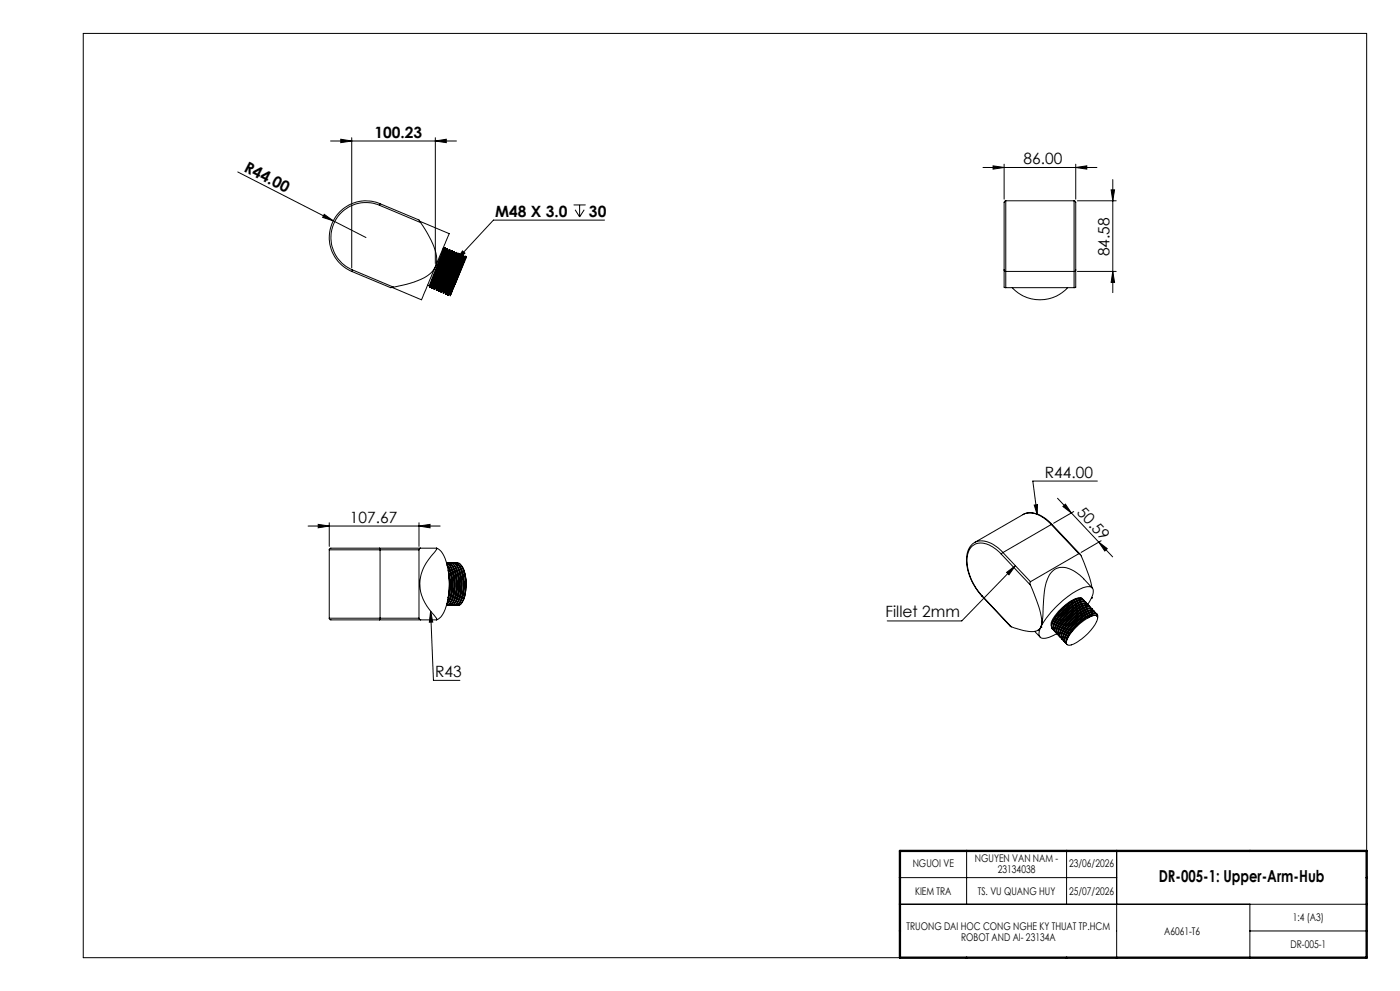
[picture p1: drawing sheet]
<svg xmlns="http://www.w3.org/2000/svg" width="420mm" height="297mm" viewBox="0 0 420 297" stroke-linecap="round" stroke-linejoin="round" font-family="sans-serif">
<g fill="none" stroke="#000" stroke-width=".3">
<path d="M25 10h385v277h-385zM71.3 51.5l38.5 19.7M99.2 42.3h37.7M102.2 41.7l3.3 .6-3.3 .5zM105.5 41.3v39M130.6 42.3l3.3-.6v1.1zM130.6 41.3v37.7M294.9 50.2h34.2M297.9 49.7l3.3 .5-3.3 .5zM301.2 49.2v10.5M322.7 50.2l3.3-.5v1zM322.7 49.2v10.5"/>
<path d="M333.3 56.9h1.1l-.6 3.3zM333.8 53.8v33.9M97.3 64.2l2.7 2-3.2-1zM113.8 61.5a10.5 10.5 0 0 0-13.7 5.6 10.5 10.5 0 0 0 5.6 13.8M113.8 61.5l12.4 5.2M114 61.1l-.2 .4M114 61.1l11.7 4.8 .5 .8M114 61.1a11 11 0 0 0-14.4 5.9 11 11 0 0 0 5.9 14.3M125.9 66.3l8.9 3.7-4.2 9.9M126.2 66.7a24.8 24.8 0 0 1 4.8 10.9l-.4 2.3M130.6 80l-4.2 9.8-8.7-3.7M130.6 80a9.9 9.9 0 0 1-6.5 4.6l-6 1.5"/>
<path d="M130.6 79.9v.1M132.9 74.4l.2 .1M133.1 74.5l-4.3 11.2M133.5 74.2h.1M133.5 74.2l-.4 .3M133.5 74.2l-4.6 11.9M133.6 74.2v.5M133.6 74.2l-4.7 12M133.8 74.8l-.2-.1-4.3 11.2M133.8 74.8l-4.3 11.2M134.2 74.5h.1M134.2 74.5l-.4 .3"/>
<path d="M134.2 74.5l-4.7 11.9M134.2 74.5l.3 .5M134.2 74.5l-4.6 12M134.3 75l-4.3 11.2M134.5 75l-4.3 11.3M134.8 74.8l-.3 .2M134.8 74.8l-4.6 11.9M134.9 74.8h.1M135 75.3l-.1-.5-4.5 11.9M135 75.3l-4.3 11.2M135 75.3h.2M135.2 75.3l-4.3 11.2"/>
<path d="M135.5 75.1h.1M135.5 75.1l-.4 .2M135.5 75.1l-4.6 11.9M135.6 75.1l.1 .5M135.6 75.1l-4.6 11.9M135.7 75.6l-4.3 11.2M135.7 75.6h.2M135.9 75.6l-4.3 11.2M136.2 75.3l-4.6 12M136.3 75.4l-.4 .2M136.3 75.4l.1 .4M136.3 75.4l-4.6 11.9"/>
<path d="M136.4 75.8l-4.3 11.3M136.4 75.8l.2 .1M136.6 75.9l-4.3 11.2M136.9 75.6l.1 .1M136.9 75.6l-.3 .3M136.9 75.6l-4.6 12M137 75.7l.2 .5M137 75.7l-4.6 11.9M137.1 76.2l-4.3 11.1M137.2 76.2l-4.2 11.2M137.6 75.9l-4.6 12M137.7 75.9l-.5 .3"/>
<path d="M137.7 75.9l.1 .5M137.7 75.9l-4.6 12M137.8 76.4l-4.3 11.2M137.8 76.4l.1 .1M137.9 76.5l-4.3 11.2M138.3 76.2l-.4 .3M138.3 76.2l-4.6 12M138.3 76.2h.1M138.5 76.7l-.1-.4-4.6 11.9M138.5 76.7l-4.3 11.2M138.5 76.7l.1 .1M138.6 76.8l-3.7 9.5a2.44 2.44 0 0 0-.5 2.2h.1"/>
<path d="M138.7 75.2l.8 .7-2.6 2.1zM139 76.5h.1M139 76.5l-.4 .3M139 76.5l-4.6 11.9M139.1 76.5v.5M139.1 76.5l-4.6 12M139.1 77l-4.2 11.2M139.1 77l.2 .1M139.3 77.1l-4.3 11.2M139.7 76.8h.1M139.7 76.8l-.4 .3M139.7 76.8l-4.5 11.5"/>
<path d="M139.8 76.8v.5l-3.2 7.8M139.8 76.8l-3.2 8.3M172.1 61.4h3.6M172.5 62.9l1.4 2.1M173.9 61.4v3.6M175.3 62.9l-1.4 2.1M181.4 66h-33.4l-11.1 12M301.7 60.2l-.3 .1a4.9 4.9 0 0 0-.2 2.9v17.7M301.7 60.2v21.1M301.7 60.2h20.5M322.2 60.2l.3 .1a4.9 4.9 0 0 1 .2 2.9v17.7M322.2 60.2v21.1"/>
<path d="M323.2 60.2h11.7M105.5 81.3l11.7 4.9 .9-.1M105.7 80.9l-.2 .4M105.7 80.9l12.4 5.2M128.3 85.5l.5 .2M128.8 85.7l.1 .4M128.9 86.1v.1M129.3 85.9l-.4 .3M129.3 85.9l.2 .1M129.5 86v.4M129.5 86.4l.1 .1M130 86.2l-.4 .3"/>
<path d="M130 86.2l.2 .1M130.2 86.3v.4M130.2 86.7h.1M130.7 86.5l-.4 .2M130.7 86.5h.2M130.9 86.5v.5M131.4 86.8l-.5 .2M131.4 86.8l.2 .1M131.6 86.8v.5M131.6 87.3h.1M132.1 87.1l-.4 .2M132.1 87.1l.2 .5"/>
<path d="M132.3 87.6h.1M132.8 87.3l-.4 .3M132.8 87.3l.2 .1M133 87.4v.5M133 87.9h.1M133.5 87.6l-.4 .3M133.5 87.6l.1 .1M133.6 87.7l.1 .5M133.7 88.2h.1M134.2 87.9l-.4 .3M134.2 87.9l.1 .1M134.9 88.2l-.4 .3"/>
<path d="M134.9 88.2l.1 .1M135 88.3l.1 .3 .1-.3M136.6 85.1l-1.4 3.2M301.2 80.9l.5 .4M301.2 80.9v5.2l.5 .1M301.7 81.3h20.5M301.7 81.3v4.9M301.7 86.2h20.5M303.7 86.2a11.3 11.3 0 0 0 16.6 0M322.2 81.3v4.9M322.7 80.9l-.5 .4M322.7 80.9v5.2l-.5 .1"/>
<path d="M323.2 81.3h11.7M333.8 81.3l.6 3.3h-1.1zM92.4 157.7h39.6M95.5 157.2l3.3 .5-3.3 .5zM98.8 156.7v7.1M125.7 157.7l3.3-.5v1zM125.7 156.7v7.1M306.8 154.2a6.5 6.5 0 0 1 7.3 1.6l1.5 1.4M310.3 151.4l1-.2-.2 3zM315.4 157.2a8.7 8.7 0 0 0-7.5-3.4l-15.5 8.8M315.4 157.2l-14.5 8.4M315.4 157.2l8.2 8.7"/>
<path d="M315.6 157.2h-.2M315.6 157.2l8.5 8.9M317.3 149.3l16.5 17.6M318.9 151.8l.7-.7 1.8 2.6zM322.1 153.3l-6 3.5M329.2 144.2h-19.4l1.3 10M98.8 164.8h15.2M98.8 164.8v20.5M113.8 164.3h-12.2a4.1 4.1 0 0 0-2.8 .2v.3M113.8 164.3l.2 .5M113.8 164.3h12.4M114 164.8v20.5"/>
<path d="M114 164.8h11.7M125.7 164.8v20.5M126.2 164.3l-.5 .5M126.2 164.3h4.8M131 164.5v.1a18.5 18.5 0 0 0-4.9 8.6 13.3 13.3 0 0 0 4.4 11.5l.5 1.1M131 164.3l.1 .1a7.3 7.3 0 0 1 3.2 5.6 21.2 21.2 0 0 1-1.8 14.5l-.9 1-.6 .2M131 164.3v.2M134.1 169.3a12.2 12.2 0 0 1 .1 11.6l-.2 .2M134.1 169.4a12.8 12.8 0 0 1 .3 11.1l-.3 .5M134.2 169.4a11 11 0 0 1 1.3 9.3l-1.1 2M134.3 168.6h.1M134.3 168.8a8.5 8.5 0 0 1 2 7.1 6.4 6.4 0 0 1-2 5.5h-.4a3.4 3.4 0 0 0 2.1-3.2 12.2 12.2 0 0 0-1.4-9.1l-.7-.4a2.48 2.48 0 0 1 2.4 2.4 12.6 12.6 0 0 1-.8 9.8l-.6 .5h-.6"/>
<path d="M134.4 170.8a13 13 0 0 1-.1 9.1M134.5 171.8a13.4 13.4 0 0 1-.1 7.4M134.6 172a14.9 14.9 0 0 1-.2 7.1M134.7 172.9a15.8 15.8 0 0 1-.2 5.4M134.7 168.7a2.51 2.51 0 0 1 2.3 2.4 12.6 12.6 0 0 1-.8 9.8l-.6 .5h-.6M134.9 170.8l.1 .3M134.9 169.4a11.2 11.2 0 0 1 .4 11.1l-.2 .2M135 168.6h.1M135 168.8a8.8 8.8 0 0 1 2 7.1 6.3 6.3 0 0 1-2 5.5h-.4M135 171.1a13.3 13.3 0 0 1 0 8.5M135.4 168.7a2.51 2.51 0 0 1 2.3 2.4 12.6 12.6 0 0 1-.8 9.8l-.6 .5h-.6M135.6 170.8a13.4 13.4 0 0 1 .1 8.8"/>
<path d="M135.6 169.4a11 11 0 0 1 1.2 9.3l-1 2M135.6 168.6h.1M135.6 168.8a8.5 8.5 0 0 1 2.1 7.1 6.4 6.4 0 0 1-2 5.5h-.4M136 168.7a2.57 2.57 0 0 1 2.4 2.4 12.6 12.6 0 0 1-.8 9.8l-.6 .5h-.6M136.3 170.8a13.7 13.7 0 0 1 0 8.8M136.3 169.4a11.1 11.1 0 0 1 .2 11.3M136.3 168.6h.1M136.3 168.8a8.8 8.8 0 0 1 2.1 7.1 6.3 6.3 0 0 1-2 5.5h-.4M136.7 168.7a2.51 2.51 0 0 1 2.4 2.4 12.6 12.6 0 0 1-.8 9.8l-.6 .5h-.6M137 170.8a13.4 13.4 0 0 1 .1 8.8M137 169.4a11 11 0 0 1 1.2 9.3l-.4 1.1-.6 .9M137.1 168.6h.1"/>
<path d="M137.1 168.8a8.7 8.7 0 0 1 2 7.1 6.4 6.4 0 0 1-2 5.5h-.4M137.7 170.8a13.4 13.4 0 0 1 .1 8.8M137.7 169.4a11 11 0 0 1 1.2 9.3l-1 2M137.7 168.8a8.5 8.5 0 0 1 2.1 7.1 6.4 6.4 0 0 1-2 5.5h-.4M138.4 170.8l.1 .3M138.5 171.1a13.3 13.3 0 0 1-.1 8.5M138.5 169.6l.6 1 .5 1.6 .2 2.8M139.1 170.8l.5 1.9 .2 2.3M139.8 175l-.3 3.3-.4 1.3M292.4 162.6a6.5 6.5 0 0 0-2.3 7 17.8 17.8 0 0 0 4.5 9.1M292.4 162.6h.1M292.4 162.6a6.5 6.5 0 0 1 7.2 1.7l1.3 1.3"/>
<path d="M294.6 178.7l8.8 9.2M294.6 178.6v.1M294.6 178.6l8.8 9.3M300.4 166.1a7.9 7.9 0 0 0-7.4-3.2 5 5 0 0 0-2.9 5.7 16.6 16.6 0 0 0 4.5 10M300.4 166.1l8.7 9.3M300.9 165.6l-.5 .5M300.9 165.6l8.2 8.7M302 171.6l2.6-2.1-1.9 2.8zM304.6 169.5l-16.1 16.6h-22.3M309.1 175.4l1.1 2.5a24.2 24.2 0 0 1 2.3 9l-.3 1M309.1 174.3v1.1M323.3 179.3a15.3 15.3 0 0 0-7.6 7.4"/>
<path d="M323.6 165.9l.6 .5 1.2 2.7 1.5 4.1 .7 2.9M323.6 165.9l-14.5 8.4M323.7 179.2a12.3 12.3 0 0 0-7.1 5.2l-1.2 2.1v1.1M323.8 179.9a14.9 14.9 0 0 0-7.6 7.3M324.3 179.7a9.3 9.3 0 0 0-5.7 3.7 7.1 7.1 0 0 0-2.7 4.5M324.8 179.5l-.1-.1a3.5 3.5 0 0 0-3.4 1 15.3 15.3 0 0 0-5.9 7.1l.2 .9M324.9 179.7l-.1-.2a3.5 3.5 0 0 0-3.5 1 14.9 14.9 0 0 0-5.8 7.1l.1 .7 .3 .4M325.3 180a1.71 1.71 0 0 0-2.4 .2 15.7 15.7 0 0 0-7 7.8l.3 1M327.4 179.1l.5-1a1.6 1.6 0 0 0-.3-2 1.6 1.6 0 0 0-2-.2 27.4 27.4 0 0 0-13.4 12M327.4 179.1h.1M327.4 179.2h.1M327.4 179.2l-1.1 1.9"/>
<path d="M327.4 179.1v.1M327.7 176.2l-2.6-2.7a9.1 9.1 0 0 0-7.2-3.4 5.6 5.6 0 0 0-4 4.5 57.3 57.3 0 0 0-1.1 10.9l-.6 2.4M329.6 162.5l2.6 1.9-.8 .7zM330.3 162.1l-6 3.5M98.8 185.3v.3a4.1 4.1 0 0 0 2.8 .2h12.2M98.8 185.3h15.2M113.8 185.8h12.4M114 185.3l-.2 .5M114 185.3h11.7M125.7 185.3l.5 .5M126.2 185.8h4.8M129.2 183.2l.8 20.7h8"/>
<path d="M129.2 183.2l.6 3.2-1 .1zM303.4 187.9a16.1 16.1 0 0 0 7.2 1.3 2.34 2.34 0 0 0 1.6-1.2M310.4 189.2l1.6 1.7M312.2 187.9h.1M312.2 188l-.3 .7a1.65 1.65 0 0 0 .9 2.6l2-.3 2.2-1.1M312.2 188h.1M312.2 188l-.8 .9M312.2 187.9v.1M315.6 188.5h.1M324.3 180.4a15.1 15.1 0 0 0-7.6 7.3M324.8 180.9a15.3 15.3 0 0 0-7.7 7.3M324.8 180.3a9.4 9.4 0 0 0-5.7 3.6 7.3 7.3 0 0 0-2.7 4.6"/>
<path d="M325.3 181.4a14.9 14.9 0 0 0-7.7 7.4M325.3 180.8a9.3 9.3 0 0 0-5.8 3.6 7.3 7.3 0 0 0-2.6 4.5M325.4 180.3l-.4-.5a7.3 7.3 0 0 0-5 2.7 10.9 10.9 0 0 0-4 6l.4 .7M325.8 180.5a1.4 1.4 0 0 0-1.8 0 15.5 15.5 0 0 0-7.6 8.1l.3 .9M325.8 182a14.5 14.5 0 0 0-7.7 7.3M325.8 181.3a9.3 9.3 0 0 0-5.8 3.6 7.3 7.3 0 0 0-2.6 4.6M325.9 180.8l-.1-.3a3.6 3.6 0 0 0-3.5 1 14.9 14.9 0 0 0-5.8 7.1v.7l.4 .4M326.2 182.5a15.3 15.3 0 0 0-7.6 7.3M326.2 181a1.81 1.81 0 0 0-2.3 .3 15.7 15.7 0 0 0-7 7.8l.2 .9M326.2 181.8a9.3 9.3 0 0 0-5.7 3.7 7.6 7.6 0 0 0-2.6 4.5M326.4 183.1a15.2 15.2 0 0 0-7.3 7.2M326.4 181.3l-.2-.3a3.6 3.6 0 0 0-3.4 1.1 13.4 13.4 0 0 0-5.9 7.4l.2 .6 .3 .1"/>
<path d="M326.4 185.2a14.4 14.4 0 0 0-6.5 7.4M326.4 185.2l1-.5a1.15 1.15 0 0 1 1.9 .4 12.2 12.2 0 0 1-5.6 6.9 3.9 3.9 0 0 1-3.4 1.3l-.4-.7M326.7 183l-.3 .1M326.7 181.5a2.5 2.5 0 0 0-2.9 .6 15.2 15.2 0 0 0-6.4 7.5l.2 1M326.7 182.3a9.4 9.4 0 0 0-5.7 3.6 7.8 7.8 0 0 0-2.6 4.6M326.9 181.8l-.2-.3a3.4 3.4 0 0 0-3.4 1.1 15.4 15.4 0 0 0-5.8 7 .84 .84 0 0 0 .4 1.1M327.2 182.1v-.1a2.55 2.55 0 0 0-2.9 .6 15.5 15.5 0 0 0-6.4 7.5l.2 1M327.2 183.5a14.9 14.9 0 0 0-7.6 7.3M327.2 182.8a9.3 9.3 0 0 0-5.7 3.7 7.3 7.3 0 0 0-2.6 4.5M327.3 182.3l-.1-.3a3.5 3.5 0 0 0-3.4 1.1 15.3 15.3 0 0 0-5.9 7.1l.1 .6 .4 .5M327.7 182.6a1.77 1.77 0 0 0-2.3 .2 15.4 15.4 0 0 0-7 7.8l.2 1M327.7 184a15.1 15.1 0 0 0-7.6 7.4"/>
<path d="M327.7 183.4a9.3 9.3 0 0 0-5.7 3.6 7.1 7.1 0 0 0-2.6 4.6M327.8 182.9l-.1-.3a3.5 3.5 0 0 0-3.4 1 14.7 14.7 0 0 0-5.9 7.1l.1 .7 .4 .4M328.2 183.1l-.1-.1a3.5 3.5 0 0 0-3.4 1.1 15.3 15.3 0 0 0-5.9 7.1l.3 .9M328.2 183.9a9.4 9.4 0 0 0-5.7 3.6 7.3 7.3 0 0 0-2.6 4.6M328.3 183.4l-.1-.3a3.5 3.5 0 0 0-3.4 1 14.9 14.9 0 0 0-5.9 7.1l.1 .7 .4 .4M328.7 183.6a1.71 1.71 0 0 0-2.3 .3 15.7 15.7 0 0 0-7.1 7.8l.3 .9M328.8 183.9l-.1-.3a3.3 3.3 0 0 0-3.4 1 15.2 15.2 0 0 0-5.9 7.1l.1 .7 .4 .4M329.1 184.6a2.22 2.22 0 0 0-2.7 .6M329.2 184.1a1.81 1.81 0 0 0-2.4 .3 15.7 15.7 0 0 0-7 7.8l.3 .9M329.3 185.1a.89 .89 0 0 0-.2-1.1 .89 .89 0 0 0-1.2 0 15.2 15.2 0 0 0-8 8.3v.3M290 255v16M320 255v16"/>
<path d="M335 255v32M270 263h65M270 271h140M375 271v16M375 279h35"/>
</g>
<path d="M270 255h140v32h-140z" fill="none" stroke="#000" stroke-width=".7"/>
<g fill="#000">
<path d="M97.3 64.2l2.7 2-3.2-1z"/>
<path d="M102.2 41.7l3.3 .6-3.3 .5zM130.6 42.3l3.3-.6v1.1z"/>
<path d="M297.9 49.7l3.3 .5-3.3 .5zM322.7 50.2l3.3-.5v1z"/>
<path d="M138.7 75.2l.8 .7-2.6 2.1zM129.2 183.2l.6 3.2-1 .1zM310.3 151.4l.8 2.8 .2-3zM302 171.6l2.6-2.1-1.9 2.8z"/>
<path d="M333.3 56.9h1.1l-.6 3.3zM333.8 81.3l.6 3.3h-1.1z"/>
<path d="M125.7 157.7l3.3-.5v1zM95.5 157.2l3.3 .5-3.3 .5z"/>
<path d="M318.9 151.8l.7-.7 1.8 2.6zM329.6 162.5l2.6 1.9-.8 .7z"/>
</g>
<text font-size="4.9" x="347.6" y="264.4">DR-005-1: Upper-Arm-Hub</text>
<g font-size="4.7">
<text x="112.3" y="41.2">100.23</text>
<text x="73" y="51.2" transform="rotate(27 73 51.2)">R44.00</text>
<text x="307.1" y="49.2">86.00</text>
<text x="148.5" y="64.9">M48 X 3.0</text>
<text x="176.7" y="64.9">30</text>
<text x="332.9" y="76.8" transform="rotate(-90 332.9 76.8)">84.58</text>
<text x="313.5" y="143.1">R44.00</text>
<text x="322.9" y="153.8" transform="rotate(47 322.9 153.8)">50.59</text>
<text x="105" y="156.6">107.67</text>
<text x="265.7" y="185">Fillet 2mm</text>
<text x="130.5" y="202.8">R43</text>
</g>
<g font-size="3.2">
<text x="273.8" y="259.9">NGUOI VE</text>
<text x="292.5" y="258.3">NGUYEN VAN NAM -</text>
<text x="299.4" y="261.7">23134038</text>
<text x="320.8" y="259.9">23/06/2026</text>
<text x="274.5" y="268.1">KIEM TRA</text>
<text x="293.4" y="268.1">TS. VU QUANG HUY</text>
<text x="320.8" y="268.1">25/07/2026</text>
<text x="272" y="278.6">TRUONG DAI HOC CONG NGHE KY THUAT TP.HCM</text>
<text x="288.3" y="282">ROBOT AND AI- 23134A</text>
<text x="349.2" y="280.1">A6061-T6</text>
<text x="387.8" y="276.1">1:4 (A3)</text>
<text x="387.1" y="284.1">DR-005-1</text>
</g>
</svg>
